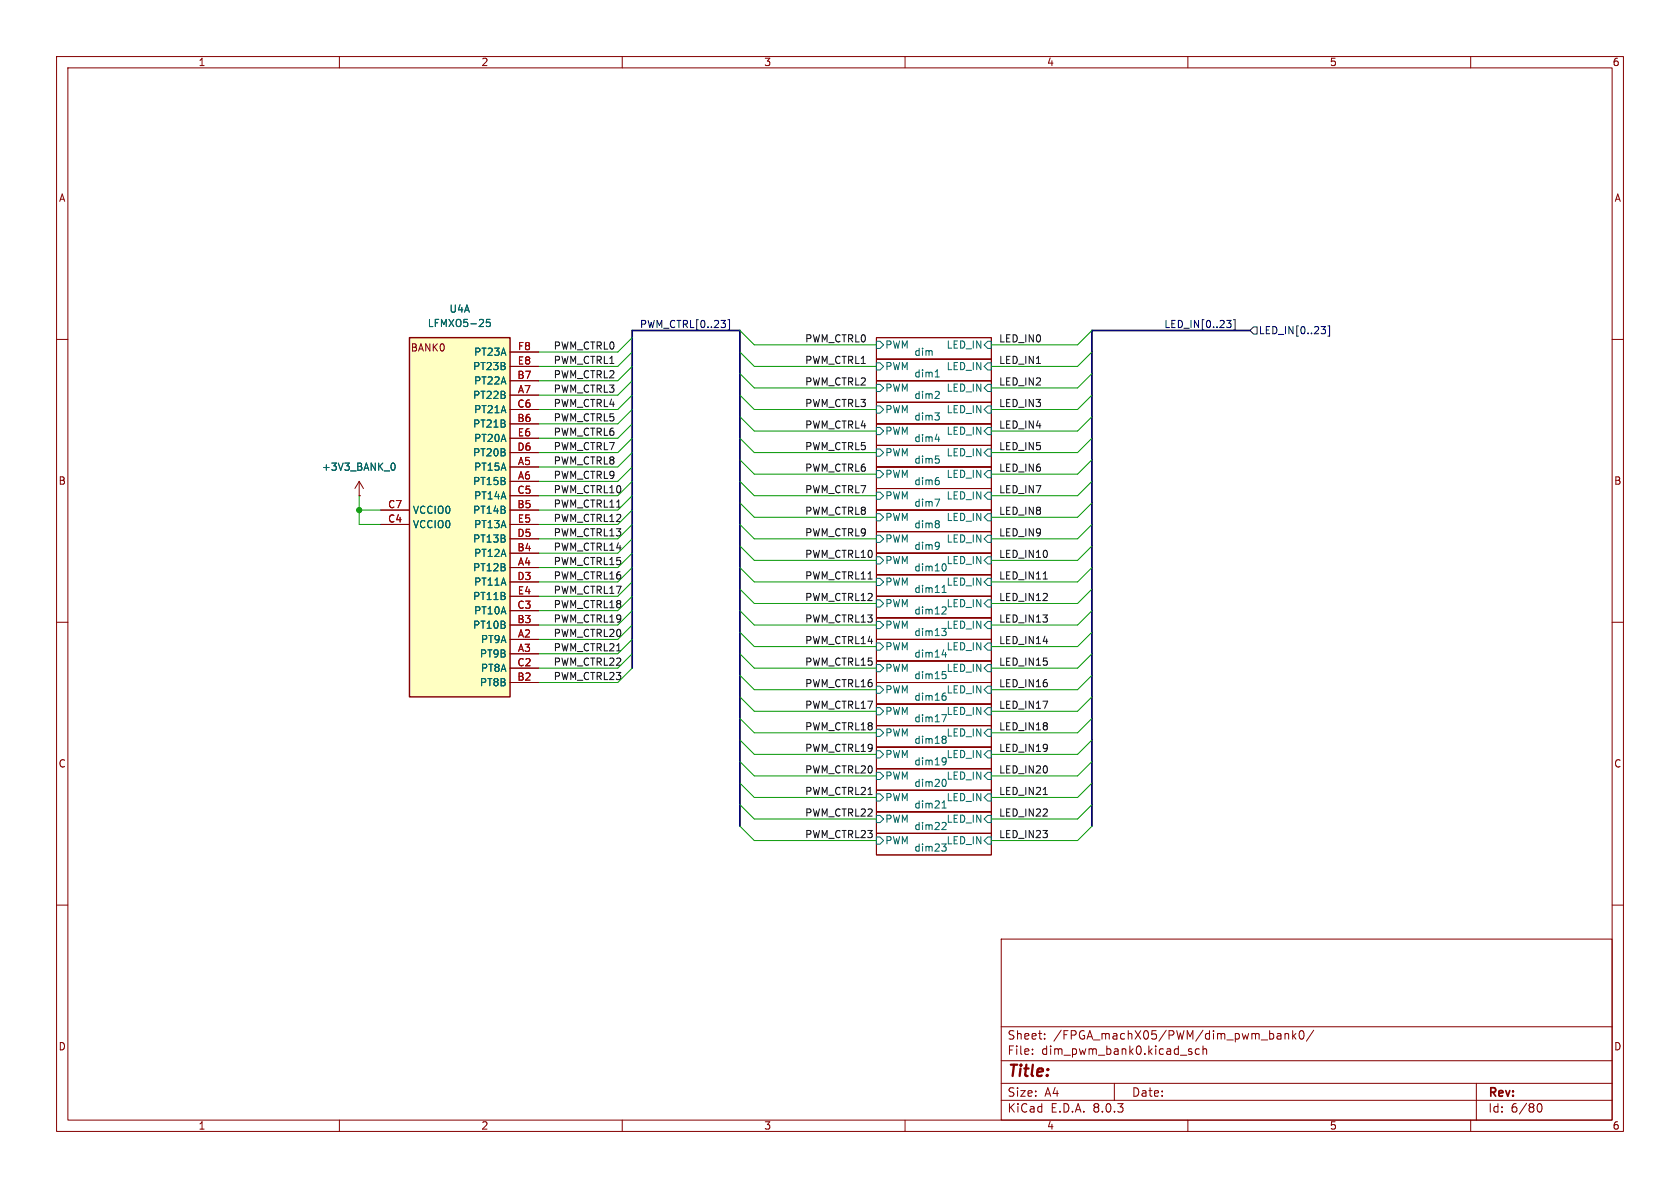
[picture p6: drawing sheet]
<svg xmlns="http://www.w3.org/2000/svg" width="297mm" height="210mm" viewBox="0 0 297 210" stroke-linecap="round" stroke-linejoin="round" font-family="sans-serif">
<g fill="none" stroke="#840000" stroke-width=".18">
<path d="M10 10h277v190h-277zM12 12h273v186h-273zM60 10v2M110 10v2M160 10v2M210 10v2M260 10v2M10 60h2M154.9 59.7h20.4v3.8h-20.4zM285 60h2M154.9 74.9h20.4v3.8h-20.4zM154.9 71.1h20.4v3.8h-20.4z"/>
<path d="M154.9 67.3h20.4v3.8h-20.4zM154.9 78.7h20.4v3.9h-20.4zM154.9 63.5h20.4v3.8h-20.4zM63.5 87.6h.1M63.5 85.1l-.8 1.3M63.5 85.1v2.5M63.5 85.1l.8 1.3M154.9 86.4h20.4v3.8h-20.4zM154.9 94h20.4v3.8h-20.4zM154.9 82.6h20.4v3.8h-20.4zM154.9 97.8h20.4v3.8h-20.4zM154.9 90.2h20.4v3.8h-20.4z"/>
<path d="M10 110h2M154.9 113h20.4v3.8h-20.4zM154.9 116.8h20.4v3.9h-20.4zM154.9 105.4h20.4v3.8h-20.4zM154.9 101.6h20.4v3.8h-20.4zM154.9 109.2h20.4v3.8h-20.4zM285 110h2M154.9 135.9h20.4v3.8h-20.4zM154.9 139.7h20.4v3.8h-20.4zM154.9 132.1h20.4v3.8h-20.4zM154.9 124.5h20.4v3.8h-20.4zM154.9 128.3h20.4v3.8h-20.4z"/>
<path d="M154.9 120.7h20.4v3.8h-20.4zM10 160h2M154.9 143.5h20.4v3.8h-20.4zM154.9 147.3h20.4v3.8h-20.4zM285 160h2M177 166h108v32h-108zM60 198v2M110 198v2M160 198v2M177 194.5h108M177 191.5h108M177 187.5h108"/>
<path d="M177 181.5h108M182.5 186.3v.1M182.5 185.5v.1M184.7 183.6v.1M184.7 182.8v.1M197 191.5v3M210 198v2M210.3 185.9l.4 .1v.2l-.2 .2h-.3M210.3 185.4l.4 .1M212 185.5l-.4-.1-.3 .3v.4l.2 .2h.5M212.7 185.5l.2-.1 .3 .1 .1 .9M212.7 184.9v1.5"/>
<path d="M225.8 182.8h.6l.1 .9M225.8 183.6h.7M226.5 183.1l-.7 .1M227.2 182.8l.2-.1 .3 .1 .1 .9M227.2 182.7v1M228.5 182.2v1.5M228.7 183.1l.4 .6M229.1 182.7l-.6 .6M229.8 182.3l.2-.1a.81 .81 0 0 1 .6 .6 .81 .81 0 0 1-.3 .8l-.1 .1a.81 .81 0 0 1-.4-1.4zM232.2 182.1l-1.2 2M260 198v2M261 191.5v6.5"/>
<path d="M271.7 195.7l.2-.5 .2-.1a.8 .8 0 0 1 .5 .7 .8 .8 0 0 1-.5 .8l-.2-.1-.2-.5"/>
</g>
<g fill="none" stroke="#006464" stroke-width=".18">
<path d="M154.9 75.6h.7l.6 .6-.6 .6h-.7zM154.9 71.8h.7l.6 .6-.6 .6h-.7zM154.9 67.9h.7l.6 .7-.6 .6h-.7zM154.9 60.3h.7l.6 .7-.6 .6h-.7zM154.9 79.4h.7l.6 .6-.6 .6h-.7zM154.9 64.1h.7l.6 .7-.6 .6h-.7zM165.3 73h.8l-.5 .5M165.3 77.6h.8M165.3 66.6h.8M165.6 65.6l.1-.2v1.2M165.8 69.2l.3 .2-.1 .3-.7 .7h.8M165.8 73.5l.3 .2v.3l-.3 .3"/>
<path d="M165.9 77.2v.9M174.6 75.6h.7v1.2h-.7l-.6-.6zM174.6 71.8h.7v1.2h-.7l-.6-.6zM174.6 67.9h.7v1.3h-.7l-.6-.6zM174.6 60.3h.7v1.3h-.7l-.6-.6zM174.6 79.4h.7v1.2h-.7l-.6-.6zM174.6 64.1h.7v1.3h-.7l-.6-.6zM69.2 82l.2-.1a.68 .68 0 0 1 .5 .6 .68 .68 0 0 1-.5 .6l-.2-.1M154.9 87h.7l.6 .6-.6 .7h-.7zM154.9 94.6h.7l.6 .7-.6 .6h-.7zM154.9 83.2h.7l.6 .6-.6 .7h-.7zM154.9 98.4h.7l.6 .7-.6 .6h-.7z"/>
<path d="M154.9 90.8h.7l.6 .6-.6 .7h-.7zM165.3 88.2h.8l-.5 1.3M165.4 80.6h.6M165.7 84.4h.2M165.8 95.8l.2 .2a1.07 1.07 0 0 1-.1 1M165.8 81.1l.3 .2v.3l-.3 .3M165.8 84.9l.3 .2v.3l-.3 .3M165.8 92l.3 .3-.3 .3 .3 .2v.3l-.3 .2M166.1 96.4l-.3 .2M174.6 87h.7v1.3h-.7l-.6-.7zM174.6 94.6h.7v1.3h-.7l-.6-.6zM174.6 83.2h.7v1.3h-.7l-.6-.7z"/>
<path d="M174.6 98.4h.7v1.3h-.7l-.6-.6zM174.6 90.8h.7v1.3h-.7l-.6-.7zM154.9 113.7h.7l.6 .6-.6 .6h-.7zM154.9 117.5h.7l.6 .6-.6 .6h-.7zM154.9 106h.7l.6 .7-.6 .6h-.7zM154.9 102.2h.7l.6 .7-.6 .6h-.7zM154.9 109.9h.7l.6 .6-.6 .6h-.7zM166.5 111.1h.8M166.5 115.7h.8M166.5 104.7h.8M166.6 118.7h.6M166.7 119.2h.3"/>
<path d="M166.7 107.3h.3M166.8 103.7l-.3 .1M166.9 103.5v1.2M167.1 115.3v.9M167.2 107.8l-.7 .7h.8M167.2 100.7l-.4 .2M167.3 119.7l-.3 .3h-.3M167.3 112.1l-.3 .3h-.3M174.6 113.7h.7v1.2h-.7l-.6-.6zM174.6 117.5h.7v1.2h-.7l-.6-.6zM174.6 106h.7v1.3h-.7l-.6-.6zM174.6 102.2h.7v1.3h-.7l-.6-.6z"/>
<path d="M174.6 109.9h.7v1.2h-.7l-.6-.6zM154.9 136.5h.7l.6 .7-.6 .6h-.7zM154.9 132.7h.7l.6 .7-.6 .6h-.7zM154.9 125.1h.7l.6 .6-.6 .7h-.7zM154.9 128.9h.7l.6 .6-.6 .7h-.7zM154.9 121.3h.7l.6 .6-.6 .7h-.7zM166.5 126.3h.8l-.5 1.3M167.2 138.8l-.4 .2M167.2 134.9l-.2 .3h-.3M167.3 131.2l-.2 .1-.3 .1M167.3 123.5l-.2 .2-.3 .1M174.6 136.5h.7v1.3h-.7l-.6-.6z"/>
<path d="M174.6 132.7h.7v1.3h-.7l-.6-.6zM174.6 125.1h.7v1.3h-.7l-.6-.7zM174.6 128.9h.7v1.3h-.7l-.6-.7zM174.6 121.3h.7v1.3h-.7l-.6-.7zM154.9 144.1h.7l.6 .7-.6 .6h-.7zM154.9 148h.7l.6 .6-.6 .6h-.7zM154.9 140.3h.7l.6 .7-.6 .6h-.7zM166.5 149.2h.8M166.5 142.8h.8M166.7 145.4h.3M166.8 141.8l-.3 .1M166.9 141.6v1.2"/>
<path d="M167.2 145.9l-.7 .7h.8M167.3 150.2l-.3 .3h-.3M174.6 144.1h.7v1.3h-.7l-.6-.6zM174.6 148h.7v1.2h-.7l-.6-.6zM174.6 140.3h.7v1.3h-.7l-.6-.6z"/>
</g>
<path d="M72.4 59.7h17.8v63.5h-17.8z" fill="#ffffc2"/>
<path d="M72.4 59.7h17.8v63.5h-17.8z" fill="none" stroke="#840000" stroke-width=".25"/>
<g fill="none" stroke="#840000" stroke-width=".18">
<path d="M90.2 69.9h5M90.2 74.9h5M90.2 67.3h5M90.2 72.4h5M90.2 77.5h5M90.2 64.8h5M90.2 62.2h5M63.5 87.6h.1M67.3 90.2h5.1M67.3 92.7h5.1M90.2 82.6h5M90.2 85.1h5"/>
<path d="M90.2 97.8h5M90.2 90.2h5M90.2 92.7h5M90.2 87.6h5M90.2 95.3h5M90.2 80h5M90.2 113h5M90.2 115.6h5M90.2 100.3h5M90.2 110.5h5M90.2 118.1h5M90.2 108h5"/>
<path d="M90.2 102.9h5M90.2 105.4h5M90.2 120.7h5"/>
</g>
<path d="M86.6 56.5h-.6v.6l.1-.2 .5 .1 .1 .2-.1 .4-.1 .1-.5-.1M69.2 82l.2-.1a.68 .68 0 0 1 .5 .6 .68 .68 0 0 1-.5 .6l-.2-.1" fill="none" stroke="#006464" stroke-width=".18"/>
<path d="M128.7 56.5h.3v1.8h-.3M216.8 56.6h.8l-.4 .5 .4 .1v.5l-.2 .2h-.4M218.1 56.5h.3v1.8h-.3M221.6 57.8h.6v1.3h-.6l-.6-.7zM233.5 57.7h.8l-.4 .5 .4 .1v.5l-.2 .2h-.4M234.8 57.6h.3v1.8h-.3" fill="none" stroke="#000084" stroke-width=".18"/>
<path d="M184.4 102.4h.8M184.4 140.5h.8" fill="none" stroke="#0f0f0f" stroke-width=".18"/>
<path d="M221 58.4h-28v87.7M111.8 118.1v-59.7h19v87.7" fill="none" stroke="#000084" stroke-width=".3"/>
<g fill="none" stroke="#009600" stroke-width=".18">
<path d="M111.8 59.7l-2.6 2.5h-14M130.8 58.4l2.5 2.6h21.6M193 58.4l-2.5 2.6h-15.2M111.8 77.5l-2.6 2.5h-14M111.8 69.9l-2.6 2.5h-14M111.8 62.2l-2.6 2.6h-14M111.8 67.3l-2.6 2.6h-14M111.8 72.4l-2.6 2.5h-14M111.8 74.9l-2.6 2.6h-14M111.8 64.8l-2.6 2.5h-14M130.8 73.7l2.5 2.5h21.6M130.8 77.5l2.5 2.5h21.6"/>
<path d="M130.8 66l2.5 2.6h21.6M130.8 69.9l2.5 2.5h21.6M130.8 62.2l2.5 2.6h21.6M193 73.7l-2.5 2.5h-15.2M193 77.5l-2.5 2.5h-15.2M193 66l-2.5 2.6h-15.2M193 69.9l-2.5 2.5h-15.2M193 62.2l-2.5 2.6h-15.2M63.5 87.6v5.1h3.8M63.5 90.2h3.8M111.8 92.7l-2.6 2.6h-14M111.8 85.1l-2.6 2.5h-14"/>
<path d="M111.8 80l-2.6 2.6h-14M111.8 97.8l-2.6 2.5h-14M111.8 90.2l-2.6 2.5h-14M111.8 87.6l-2.6 2.6h-14M111.8 82.6l-2.6 2.5h-14M111.8 95.3l-2.6 2.5h-14M130.8 92.7l2.5 2.6h21.6M130.8 85.1l2.5 2.5h21.6M130.8 81.3l2.5 2.5h21.6M130.8 96.5l2.5 2.6h21.6M130.8 88.9l2.5 2.5h21.6M193 92.7l-2.5 2.6h-15.2"/>
<path d="M193 85.1l-2.5 2.5h-15.2M193 81.3l-2.5 2.5h-15.2M193 96.5l-2.5 2.6h-15.2M193 88.9l-2.5 2.5h-15.2M111.8 108l-2.6 2.5h-14M111.8 115.6l-2.6 2.5h-14M111.8 110.5l-2.6 2.5h-14M111.8 113l-2.6 2.6h-14M111.8 118.1l-2.6 2.6h-14M111.8 100.3l-2.6 2.6h-14M111.8 102.9l-2.6 2.5h-14M111.8 105.4l-2.6 2.6h-14"/>
<path d="M130.8 108l2.5 2.5h21.6M130.8 119.4l2.5 2.5h21.6M130.8 115.6l2.5 2.5h21.6M130.8 111.8l2.5 2.5h21.6M130.8 104.1l2.5 2.6h21.6M130.8 100.3l2.5 2.6h21.6M193 108l-2.5 2.5h-15.2M193 119.4l-2.5 2.5h-15.2M193 115.6l-2.5 2.5h-15.2M193 111.8l-2.5 2.5h-15.2M193 104.1l-2.5 2.6h-15.2M193 100.3l-2.5 2.6h-15.2"/>
<path d="M130.8 134.6l2.5 2.6h21.6M130.8 127l2.5 2.5h21.6M130.8 123.2l2.5 2.5h21.6M130.8 138.4l2.5 2.6h21.6M130.8 130.8l2.5 2.6h21.6M193 134.6l-2.5 2.6h-15.2M193 127l-2.5 2.5h-15.2M193 123.2l-2.5 2.5h-15.2M193 138.4l-2.5 2.6h-15.2M193 130.8l-2.5 2.6h-15.2M130.8 146.1l2.5 2.5h21.6M130.8 142.2l2.5 2.6h21.6"/>
<path d="M193 146.1l-2.5 2.5h-15.2M193 142.2l-2.5 2.6h-15.2"/>
</g>
<circle cx="63.5" cy="90.2" r=".46" fill="#009600" stroke="#009600" stroke-width=".18"/>
<text font-size="2.8" fill="#840000" x="178" y="190.9">Title:</text>
<g font-size="2.1" fill="#840000">
<text x="178" y="184">Sheet:</text>
<text x="186.2" y="184">/FPGA_machX05/PWM/dim_pwm_bank0/</text>
<text x="178" y="186.7">File:</text>
<text x="184.1" y="186.7">dim_pwm_bank0.kicad_sch</text>
<text x="178" y="196.9">KiCad</text>
<text x="178" y="194.1">Size:</text>
<text x="184.7" y="194.1">A4</text>
<text x="185.7" y="196.9">E.D.A.</text>
<text x="193.3" y="196.9">8.0.3</text>
<text x="200" y="194.1">Date:</text>
<text x="263" y="194.3">Rev:</text>
<text x="263" y="196.9">Id:</text>
<text x="267.1" y="196.9">6/80</text>
</g>
<g font-size="1.8" fill="#840000">
<text x="35" y="11.9">1</text>
<text x="85" y="11.9">2</text>
<text x="135" y="11.9">3</text>
<text x="185" y="11.9">4</text>
<text x="235" y="11.9">5</text>
<text x="285" y="11.9">6</text>
<text x="10.3" y="35.9">A</text>
<text x="285.3" y="35.9">A</text>
<text x="72.5" y="62.3">BANK0</text>
<text x="10.3" y="85.9">B</text>
<text x="285.3" y="85.9">B</text>
<text x="10.3" y="135.9">C</text>
<text x="285.3" y="135.9">C</text>
<text x="10.3" y="185.9">D</text>
<text x="285.3" y="185.9">D</text>
<text x="35" y="199.9">1</text>
<text x="85" y="199.9">2</text>
<text x="135" y="199.9">3</text>
<text x="185" y="199.9">4</text>
<text x="235" y="199.9">5</text>
<text x="285" y="199.9">6</text>
</g>
<g font-size="1.8" fill="#006464">
<text x="75.5" y="58">LFMXO5-25</text>
<text x="79.4" y="55.5">U4A</text>
<text x="83.5" y="65.6">PT23B</text>
<text x="83.7" y="63.1">PT23A</text>
<text x="156.4" y="61.8">PWM</text>
<text x="156.4" y="65.6">PWM</text>
<text x="161.5" y="63">dim</text>
<text x="167.2" y="61.8">LED_IN</text>
<text x="167.2" y="65.6">LED_IN</text>
<text x="83.5" y="70.7">PT22B</text>
<text x="83.7" y="68.2">PT22A</text>
<text x="156.4" y="69.4">PWM</text>
<text x="161.5" y="70.6">dim2</text>
<text x="161.5" y="66.8">dim1</text>
<text x="167.2" y="69.4">LED_IN</text>
<text x="83.5" y="75.8">PT21B</text>
<text x="83.7" y="73.3">PT21A</text>
<text x="156.4" y="77.1">PWM</text>
<text x="156.4" y="73.3">PWM</text>
<text x="161.5" y="74.4">dim3</text>
<text x="167.2" y="77.1">LED_IN</text>
<text x="167.2" y="73.3">LED_IN</text>
<text x="56.8" y="83.4">+3V3_BANK_0</text>
<text x="83.5" y="80.9">PT20B</text>
<text x="83.7" y="83.4">PT15A</text>
<text x="83.7" y="78.3">PT20A</text>
<text x="156.4" y="80.9">PWM</text>
<text x="161.5" y="78.2">dim4</text>
<text x="161.5" y="82">dim5</text>
<text x="167.2" y="80.9">LED_IN</text>
<text x="83.5" y="86">PT15B</text>
<text x="83.7" y="88.5">PT14A</text>
<text x="156.4" y="88.5">PWM</text>
<text x="156.4" y="84.7">PWM</text>
<text x="161.5" y="89.7">dim7</text>
<text x="161.5" y="85.9">dim6</text>
<text x="167.2" y="88.5">LED_IN</text>
<text x="167.2" y="84.7">LED_IN</text>
<text x="72.9" y="93.6">VCCIO0</text>
<text x="72.9" y="91">VCCIO0</text>
<text x="83.5" y="91">PT14B</text>
<text x="83.7" y="93.6">PT13A</text>
<text x="156.4" y="92.3">PWM</text>
<text x="161.5" y="93.5">dim8</text>
<text x="167.2" y="92.3">LED_IN</text>
<text x="83.5" y="101.2">PT12B</text>
<text x="83.5" y="96.1">PT13B</text>
<text x="83.7" y="98.7">PT12A</text>
<text x="156.4" y="96.1">PWM</text>
<text x="156.4" y="99.9">PWM</text>
<text x="161.5" y="97.3">dim9</text>
<text x="161.5" y="101.1">dim10</text>
<text x="167.2" y="96.1">LED_IN</text>
<text x="167.2" y="99.9">LED_IN</text>
<text x="83.5" y="106.3">PT11B</text>
<text x="83.7" y="103.7">PT11A</text>
<text x="156.4" y="107.5">PWM</text>
<text x="156.4" y="103.7">PWM</text>
<text x="161.5" y="104.9">dim11</text>
<text x="167.2" y="107.5">LED_IN</text>
<text x="167.2" y="103.7">LED_IN</text>
<text x="83.5" y="111.4">PT10B</text>
<text x="83.7" y="108.8">PT10A</text>
<text x="84.9" y="113.9">PT9A</text>
<text x="156.4" y="111.4">PWM</text>
<text x="161.5" y="108.7">dim12</text>
<text x="161.5" y="112.5">dim13</text>
<text x="167.2" y="111.4">LED_IN</text>
<text x="84.7" y="116.4">PT9B</text>
<text x="84.9" y="119">PT8A</text>
<text x="156.4" y="115.2">PWM</text>
<text x="156.4" y="119">PWM</text>
<text x="161.5" y="116.3">dim14</text>
<text x="167.2" y="115.2">LED_IN</text>
<text x="167.2" y="119">LED_IN</text>
<text x="84.7" y="121.5">PT8B</text>
<text x="156.4" y="122.8">PWM</text>
<text x="161.5" y="120.1">dim15</text>
<text x="161.5" y="124">dim16</text>
<text x="167.2" y="122.8">LED_IN</text>
<text x="156.4" y="126.6">PWM</text>
<text x="156.4" y="130.4">PWM</text>
<text x="161.5" y="127.8">dim17</text>
<text x="161.5" y="131.6">dim18</text>
<text x="167.2" y="126.6">LED_IN</text>
<text x="167.2" y="130.4">LED_IN</text>
<text x="156.4" y="134.2">PWM</text>
<text x="161.5" y="135.4">dim19</text>
<text x="167.2" y="134.2">LED_IN</text>
<text x="156.4" y="138">PWM</text>
<text x="156.4" y="141.8">PWM</text>
<text x="161.5" y="139.2">dim20</text>
<text x="161.5" y="143">dim21</text>
<text x="167.2" y="138">LED_IN</text>
<text x="167.2" y="141.8">LED_IN</text>
<text x="156.4" y="145.6">PWM</text>
<text x="156.4" y="149.5">PWM</text>
<text x="161.5" y="146.8">dim22</text>
<text x="167.2" y="145.6">LED_IN</text>
<text x="167.2" y="149.5">LED_IN</text>
<text x="161.5" y="150.6">dim23</text>
</g>
<g font-size="1.8" fill="#000084">
<text x="113" y="58.1">PWM_CTRL[0..23]</text>
<text x="205.7" y="58.1">LED_IN[0..23]</text>
<text x="222.4" y="59.3">LED_IN[0..23]</text>
</g>
<g font-size="1.8" fill="#a90000">
<text x="91.4" y="64.5">E8</text>
<text x="91.5" y="62">F8</text>
<text x="91.4" y="67.1">B7</text>
<text x="91.5" y="69.6">A7</text>
<text x="91.4" y="74.7">B6</text>
<text x="91.4" y="72.1">C6</text>
<text x="91.4" y="77.2">E6</text>
<text x="91.4" y="79.8">D6</text>
<text x="91.5" y="82.3">A5</text>
<text x="68.5" y="89.9">C7</text>
<text x="91.4" y="89.9">B5</text>
<text x="91.4" y="87.4">C5</text>
<text x="91.5" y="84.8">A6</text>
<text x="68.5" y="92.5">C4</text>
<text x="91.4" y="95">D5</text>
<text x="91.4" y="92.5">E5</text>
<text x="91.4" y="97.5">B4</text>
<text x="91.5" y="100.1">A4</text>
<text x="91.4" y="107.7">C3</text>
<text x="91.4" y="102.6">D3</text>
<text x="91.4" y="105.2">E4</text>
<text x="91.4" y="110.2">B3</text>
<text x="91.5" y="112.8">A2</text>
<text x="91.4" y="117.9">C2</text>
<text x="91.5" y="115.3">A3</text>
<text x="91.4" y="120.4">B2</text>
</g>
<g font-size="1.8" fill="#0f0f0f">
<text x="97.8" y="64.4">PWM_CTRL1</text>
<text x="97.8" y="61.9">PWM_CTRL0</text>
<text x="142.2" y="60.6">PWM_CTRL0</text>
<text x="142.2" y="64.4">PWM_CTRL1</text>
<text x="176.5" y="64.4">LED_IN1</text>
<text x="176.5" y="60.6">LED_IN0</text>
<text x="97.8" y="69.5">PWM_CTRL3</text>
<text x="97.8" y="67">PWM_CTRL2</text>
<text x="142.2" y="68.2">PWM_CTRL2</text>
<text x="176.5" y="68.2">LED_IN2</text>
<text x="97.8" y="72">PWM_CTRL4</text>
<text x="97.8" y="74.6">PWM_CTRL5</text>
<text x="97.8" y="77.1">PWM_CTRL6</text>
<text x="142.2" y="75.9">PWM_CTRL4</text>
<text x="142.2" y="72">PWM_CTRL3</text>
<text x="176.5" y="72">LED_IN3</text>
<text x="176.5" y="75.9">LED_IN4</text>
<text x="97.8" y="79.7">PWM_CTRL7</text>
<text x="97.8" y="82.2">PWM_CTRL8</text>
<text x="142.2" y="83.5">PWM_CTRL6</text>
<text x="142.2" y="79.7">PWM_CTRL5</text>
<text x="176.5" y="79.7">LED_IN5</text>
<text x="176.5" y="83.5">LED_IN6</text>
<text x="97.8" y="89.8">PWM_CTRL11</text>
<text x="97.8" y="84.7">PWM_CTRL9</text>
<text x="97.8" y="87.3">PWM_CTRL10</text>
<text x="142.2" y="87.3">PWM_CTRL7</text>
<text x="176.5" y="87.3">LED_IN7</text>
<text x="97.8" y="94.9">PWM_CTRL13</text>
<text x="97.8" y="92.4">PWM_CTRL12</text>
<text x="142.2" y="94.9">PWM_CTRL9</text>
<text x="142.2" y="91.1">PWM_CTRL8</text>
<text x="176.5" y="91.1">LED_IN8</text>
<text x="176.5" y="94.9">LED_IN9</text>
<text x="97.8" y="97.4">PWM_CTRL14</text>
<text x="97.8" y="100">PWM_CTRL15</text>
<text x="142.2" y="98.7">PWM_CTRL10</text>
<text x="176.5" y="98.7">LED_IN10</text>
<text x="97.8" y="107.6">PWM_CTRL18</text>
<text x="97.8" y="102.5">PWM_CTRL16</text>
<text x="97.8" y="105.1">PWM_CTRL17</text>
<text x="142.2" y="102.5">PWM_CTRL11</text>
<text x="142.2" y="106.3">PWM_CTRL12</text>
<text x="176.5" y="102.5">LED_IN11</text>
<text x="176.5" y="106.3">LED_IN12</text>
<text x="97.8" y="112.7">PWM_CTRL20</text>
<text x="97.8" y="110.1">PWM_CTRL19</text>
<text x="142.2" y="114">PWM_CTRL14</text>
<text x="142.2" y="110.1">PWM_CTRL13</text>
<text x="176.5" y="110.1">LED_IN13</text>
<text x="176.5" y="114">LED_IN14</text>
<text x="97.8" y="117.8">PWM_CTRL22</text>
<text x="97.8" y="115.2">PWM_CTRL21</text>
<text x="142.2" y="117.8">PWM_CTRL15</text>
<text x="176.5" y="117.8">LED_IN15</text>
<text x="97.8" y="120.3">PWM_CTRL23</text>
<text x="142.2" y="125.4">PWM_CTRL17</text>
<text x="142.2" y="121.6">PWM_CTRL16</text>
<text x="176.5" y="125.4">LED_IN17</text>
<text x="176.5" y="121.6">LED_IN16</text>
<text x="142.2" y="129.2">PWM_CTRL18</text>
<text x="176.5" y="129.2">LED_IN18</text>
<text x="142.2" y="133">PWM_CTRL19</text>
<text x="142.2" y="136.8">PWM_CTRL20</text>
<text x="176.5" y="133">LED_IN19</text>
<text x="176.5" y="136.8">LED_IN20</text>
<text x="142.2" y="140.6">PWM_CTRL21</text>
<text x="176.5" y="140.6">LED_IN21</text>
<text x="142.2" y="148.2">PWM_CTRL23</text>
<text x="142.2" y="144.4">PWM_CTRL22</text>
<text x="176.5" y="148.2">LED_IN23</text>
<text x="176.5" y="144.4">LED_IN22</text>
</g>
</svg>
